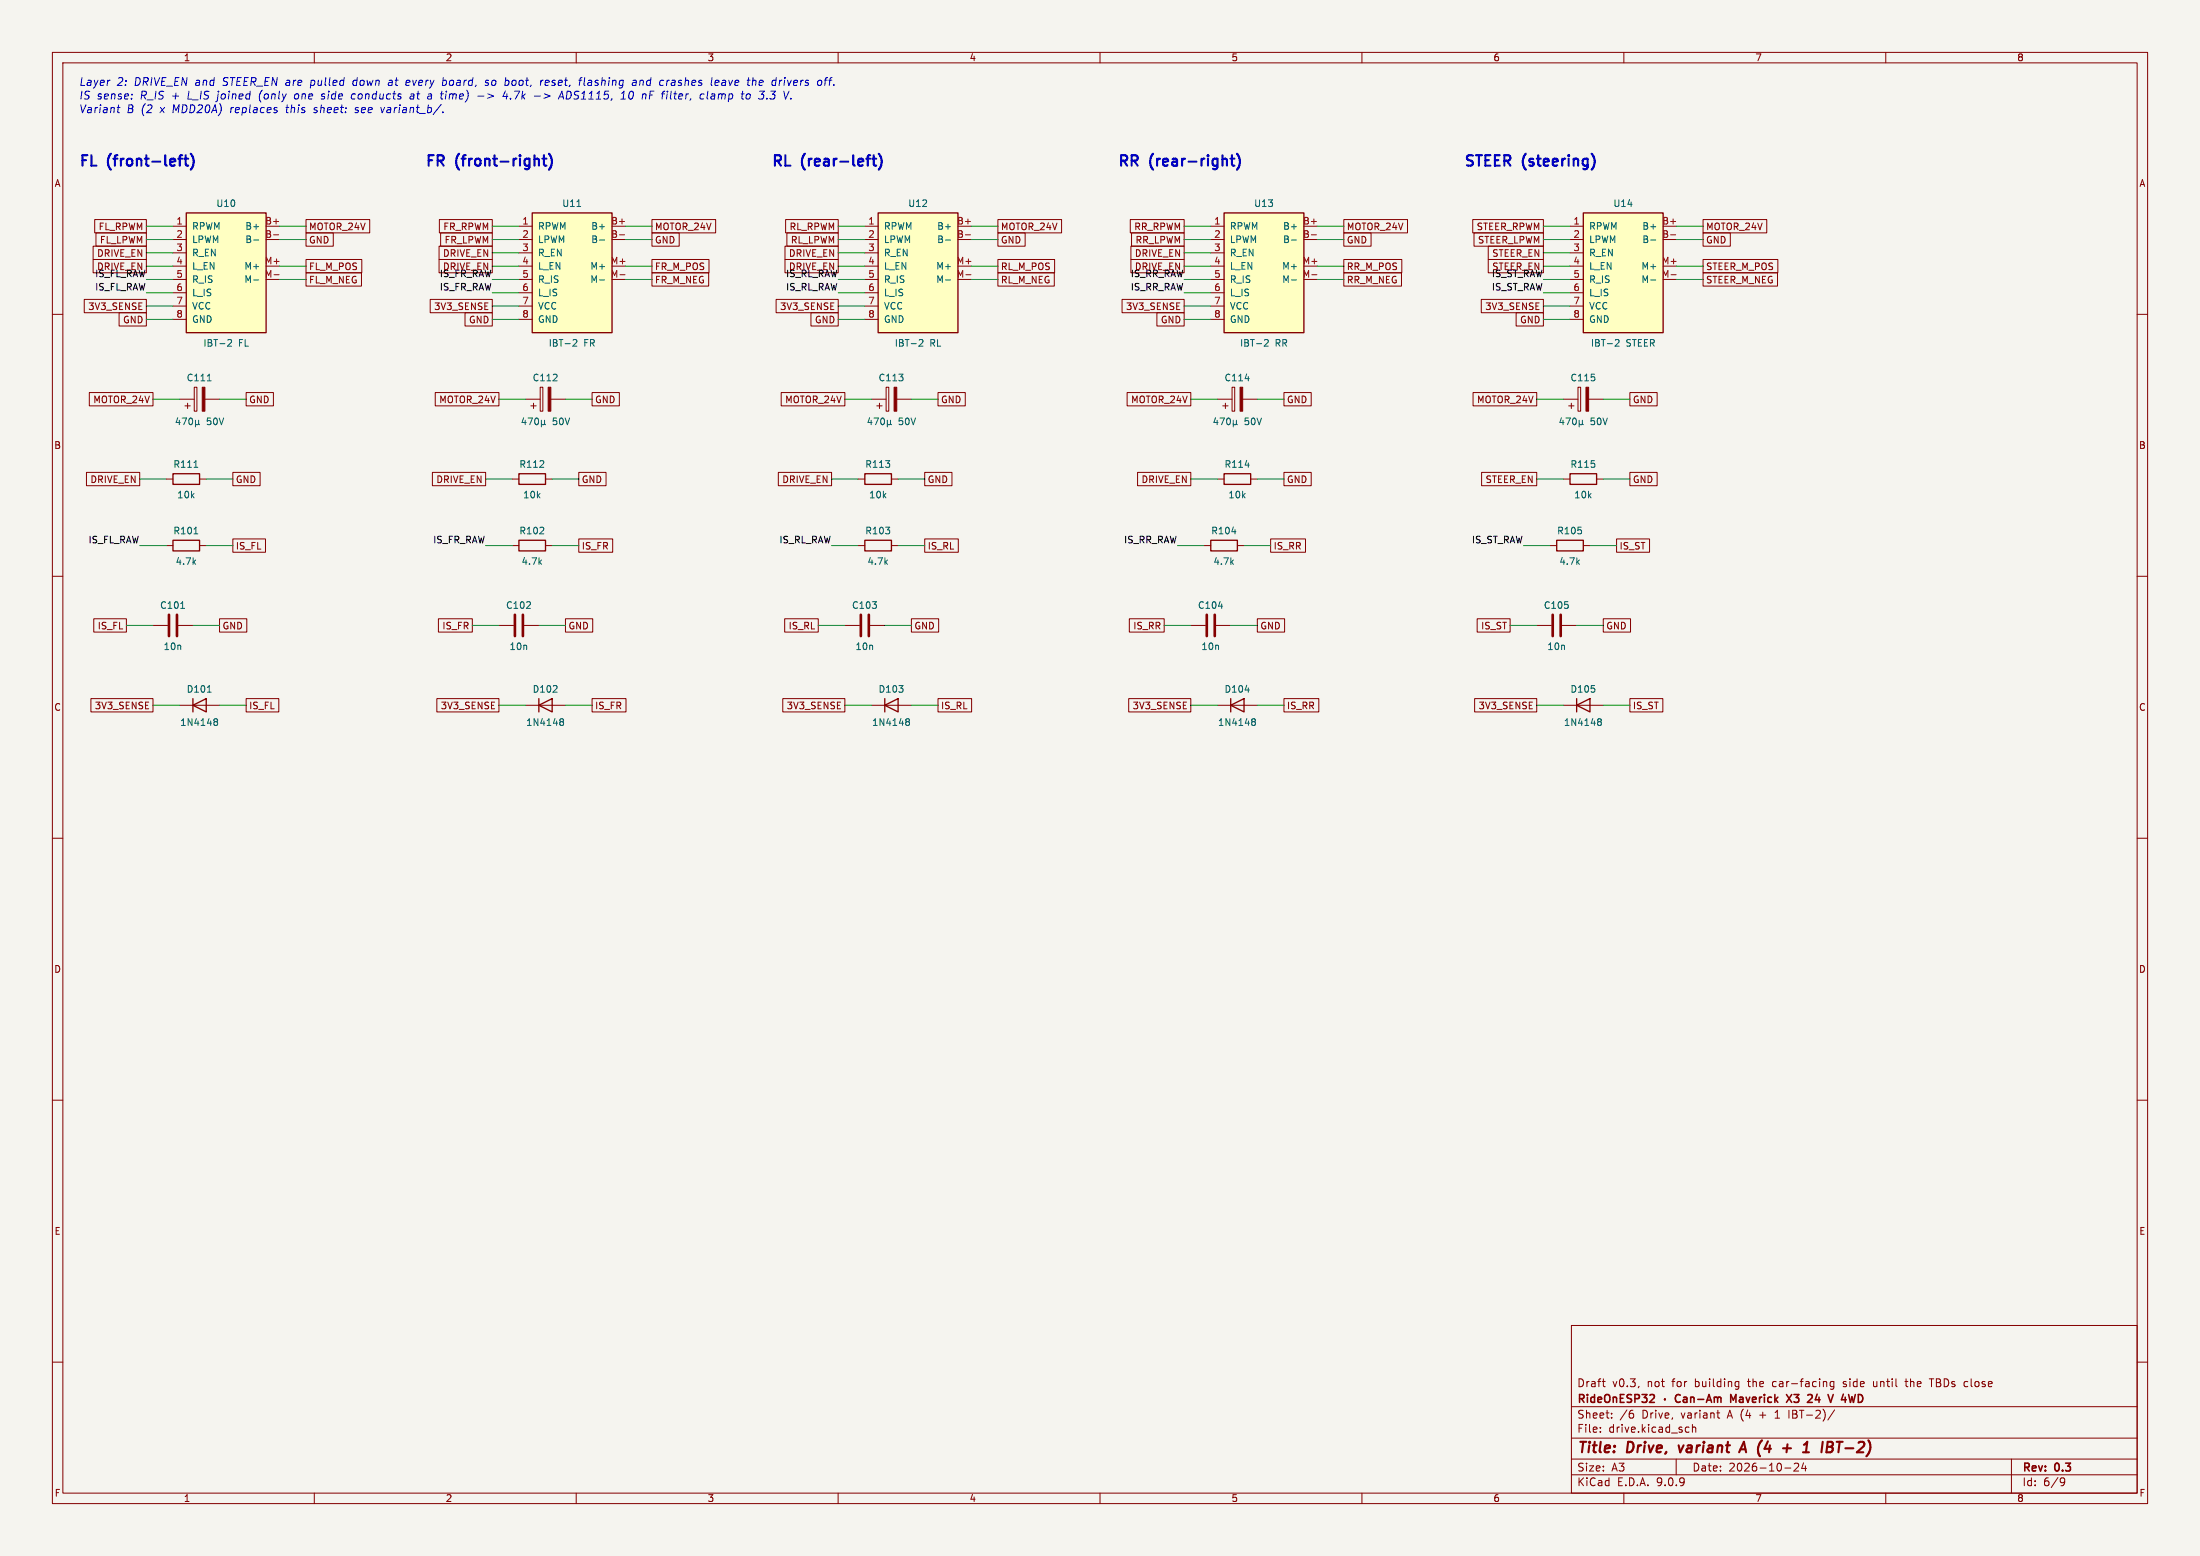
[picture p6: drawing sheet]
<svg xmlns="http://www.w3.org/2000/svg" width="420mm" height="297mm" viewBox="0 0 420 297" stroke-linecap="round" stroke-linejoin="round" font-family="sans-serif">
<path d="M0 0h420v297h-420z" fill="#f5f4ef" stroke="#f5f4ef" stroke-width=".19"/>
<g fill="none" stroke="#840000" stroke-width=".19">
<path d="M10 10h400v277h-400zM12 12h396v273h-396zM60 10v2M110 10v2M160 10v2M210 10v2M260 10v2M310 10v2M360 10v2M10 60h2M408 60h2M10 110h2"/>
<path d="M408 110h2M10 160h2M408 160h2M10 210h2M408 210h2M300 253h108v32h-108zM10 260h2M300 278.5h108M300 274.5h108M300 268.5h108M305.5 273.2v.2M305.5 272.5v.1"/>
<path d="M305.9 263.7h.5M306.2 264.6l.2 .1M307.7 270.5v.2M307.7 269.8v.1M311.4 269.2h.3M311.6 269.8l.3 .2v.4l-.3 .3M312.9 264.6l-.1 .2M320 278.5v3M322 272.4l.4 .1M322.4 273.3l-.4 .1M323.1 272.5l.2-.1 .4 .1v.9M323.1 271.9v1.5"/>
<path d="M327.7 269.7h.6M328 270.6l.3 .1M331.5 263.7l.4 .1M331.9 264.6l-.4 .1M331.9 263.7v1.2l-.1 .2-.4 .1M338.9 270.7h.8M339.2 269.4l-.3 .2M341.5 269.2v1.5M342.5 279.4l.6-.1 .2 .1 .1 .3-1 1.1h1M344.3 279.2l-.4 1.1h1M344.7 279.8v1M348.7 263.8v.9"/>
<path d="M350.1 263.8l-.4-.1-.3 .3 .1 .6h.6M350.1 263.7v1.2l-.3 .3-.4-.1M350.2 269.1l-1.3 1.9M351.9 264.6l.1 .1M351.9 263.8v.3M357.7 263.7v.8l.2 .2M363.7 263.7h.5M363.9 263.2v1.3l.3 .2M368.3 263.2h.9M368.7 263.2v1.5M384 278.5v6.5M408 260h2"/>
<path d="M60 285v2M110 285v2M160 285v2M210 285v2M260 285v2M300 281.5h108M310 285v2M340.7 280.2h1.2M360 285v2M393.6 282.1l.5 .1a.99 .99 0 0 1-.4 1.4h-.3M394.2 282.7l-.3 .3h-.3"/>
</g>
<path d="M320.5 275.9l.3 1.3M332 277.2l.9-2 .4 2M332.3 276.6h.9M336.4 274.9l-.1 .1M337.5 275.1l-.7 1.4h1.3M340.4 276.4h1.5M344.6 275.7l.4-.5-.2 2M348 275.2l-.3 2M350.6 275.2h1.2M351.2 275.2l-.2 2" fill="none" stroke="#840000" stroke-width=".4"/>
<g fill="none" stroke="#840000" stroke-width=".3">
<path d="M315.5 266.2l.3 .3v.3l-.9 .9h.9M317.8 267v.2M320.8 266.3a.6 .6 0 0 0-.8 0 .6 .6 0 0 0-.2 .7 .56 .56 0 0 0 .3 .6 .56 .56 0 0 0 .7-.1M321.4 266.8h.6v.9M322 267l-.5 .1a.29 .29 0 0 0-.2 .3 .29 .29 0 0 0 .2 .3l.5-.1M322.8 266.8l.2-.1 .3 .1 .1 .9M322.8 266.7v1M324.1 267.1h1.2M325.8 267.7l.5-1.5 .5 1.5M325.9 267.3h.7M327.3 266.8l.4-.1 .2 .2M327.3 266.7v1"/>
<path d="M327.9 266.9l.2-.2 .4 .1v.9M327.9 266.9v.8M331.4 266.2l-.5 1.1-.5-1.1v1.5M341 266.2l1 1.5M342 266.2l-1 1.5M346.9 266.1l-.4 1.1h1"/>
</g>
<path d="M35.6 40.6h15.2v22.9h-15.2z" fill="#ffffc2"/>
<path d="M35.6 40.6h15.2v22.9h-15.2zM33 90.4h5.1v2.1h-5.1zM33 103.1h5.1v2.1h-5.1zM36.8 134.6l2.6-1.2v2.5zM36.8 133.4v2.5" fill="none" stroke="#840000" stroke-width=".25"/>
<g fill="none" stroke="#840000" stroke-width=".19">
<path d="M33 43.2h2.6M33 45.7h2.6M33 48.3h2.6M33 50.8h2.6M33 53.3h2.6M33 55.9h2.6M33 58.4h2.6M50.8 43.2h2.5M50.8 45.7h2.5M50.8 53.3h2.5M33 61h2.6M34.3 76.2h2.8"/>
<path d="M35.3 77.5h1M35.8 77v1M37.1 73.9h.5v4.6h-.5zM39.1 76.2h2.8M298.4 76.2h2.8M299.5 77.5h1M300 77v1M301.2 73.9h.6v4.6h-.6zM303.3 76.2h2.8M31.7 91.4h1.3M38.1 91.4h1.3M29.2 119.4h2.8"/>
<path d="M31.7 104.1h1.3M34 119.4h2.8M38.1 104.1h1.3M34.3 134.6h7.6"/>
</g>
<g fill="none" stroke="#006464" stroke-width=".19">
<path d="M48.4 45.8h1M48.4 53.4h1M33.9 79.7l-.3 .9h.8M34.8 79.8h.8l-.5 1.3M36.2 79.9l.1-.1a.68 .68 0 0 1 .5 .6 .68 .68 0 0 1-.5 .7 .84 .84 0 0 1-.1-1.2zM39.6 72.7h.7M43.5 64.9l.5-.1 .2 .4-.8 .9h.8M298.1 79.7l-.3 .9h.8M298.9 79.8h.9l-.6 1.3M300.3 79.9l.2-.1a.68 .68 0 0 1 .4 .6 .68 .68 0 0 1-.4 .7l-.3-.5zM34.2 80.2v.9M37 89.2h.8"/>
<path d="M37.3 80.9l.2 .2 .4-.2M37.3 80.2v1.3M37.9 80.9l.2 .2M37.9 80.2v.7M298.4 80.2v.9M301.5 80.9l.2 .2 .4-.2M301.5 80.2v1.3M302.1 80.9l.2 .2M302.1 80.2v.7M34.5 116.1h.7M37 101.9h.8M39.6 132.1h.7"/>
<path d="M40.9 137.7h.2M40.9 137.3l.4-.1 .2 .1v.2l-.2 .2M41.1 137.7h.2M41.1 137.7l-.2 .1M41.3 137.7l.2 .3v.3l-.2 .2-.4-.1"/>
</g>
<path d="M52.2 44.8h1M52.3 52.4h1" fill="none" stroke="#a90000" stroke-width=".19"/>
<path d="M32.3 117.3v4.1M33.8 117.3v4.1" fill="none" stroke="#840000" stroke-width=".51"/>
<g fill="#840000" stroke="#840000" stroke-width=".19">
<path d="M302.8 73.9h.5v4.6h-.5z"/>
<path d="M38.6 73.9h.5v4.6h-.5z"/>
</g>
<path d="M302.3 40.6h15.2v22.9h-15.2z" fill="#ffffc2"/>
<path d="M302.3 40.6h15.2v22.9h-15.2zM99.1 90.4h5v2.1h-5zM99.1 103.1h5v2.1h-5zM297.2 103.1h5.1v2.1h-5.1zM102.9 134.6l2.5-1.2v2.5zM102.9 133.4v2.5" fill="none" stroke="#840000" stroke-width=".25"/>
<g fill="none" stroke="#840000" stroke-width=".19">
<path d="M299.7 43.2h2.6M299.7 45.7h2.6M299.7 48.3h2.6M299.7 50.8h2.6M299.7 53.3h2.6M299.7 55.9h2.6M299.7 58.4h2.6M317.5 43.2h2.5M317.5 45.7h2.5M317.5 53.3h2.5M100.3 76.2h2.8M101.3 77.5h1.1"/>
<path d="M101.9 77v1M103.1 73.9h.5v4.6h-.5zM105.2 76.2h2.7M232.4 76.2h2.8M233.4 77.5h1M233.9 77v1M235.2 73.9h.5v4.6h-.5zM237.2 76.2h2.8M299.7 61h2.6M97.8 91.4h1.3M104.1 91.4h1.3M95.2 119.4h2.8"/>
<path d="M97.8 104.1h1.3M100.1 119.4h2.8M104.1 104.1h1.3M161.3 119.4h2.8M166.1 119.4h2.8M295.9 104.1h1.3M302.3 104.1h1.2M100.3 134.6h7.6"/>
</g>
<g fill="none" stroke="#006464" stroke-width=".19">
<path d="M315.1 45.8h1M315.1 53.4h1M100 79.7l-.3 .9h.8M100.8 79.8h.9l-.6 1.3M102.2 79.9l.2-.1a.68 .68 0 0 1 .4 .6 .68 .68 0 0 1-.4 .7l-.3-.5zM232 79.7l-.3 .9h.8M232.9 79.8h.8l-.5 1.3M234.3 79.9l.2-.1a.68 .68 0 0 1 .4 .6 .68 .68 0 0 1-.4 .7l-.3-.5zM237.7 72.3h.8M308.4 64.9l.5-.1 .2 .4-.8 .9h.8M100.3 80.2v.9M103.4 80.9l.1 .2 .5-.2"/>
<path d="M103.4 80.2v1.3M104 80.9l.1 .2M104 80.2v.7M232.3 80.2v.9M235.4 80.9l.2 .2 .4-.2M235.4 80.2v1.3M236 80.9l.2 .2M236 80.2v.7M107 137.7h.1M107 137.3l.3-.1 .2 .1 .1 .2-.3 .2M107.1 137.7h.2M107.1 137.7l-.1 .1"/>
<path d="M107.3 137.7l.3 .3-.1 .3-.2 .2-.3-.1"/>
</g>
<path d="M318.9 44.8h1M319 52.4h1" fill="none" stroke="#a90000" stroke-width=".19"/>
<g fill="#840000" stroke="#840000" stroke-width=".19">
<path d="M104.6 73.9h.6v4.6h-.6z"/>
<path d="M236.7 73.9h.5v4.6h-.5z"/>
</g>
<path d="M98.3 117.3v4.1M99.8 117.3v4.1M164.3 117.3v4.1M165.9 117.3v4.1" fill="none" stroke="#840000" stroke-width=".51"/>
<path d="M101.6 40.6h15.2v22.9h-15.2z" fill="#ffffc2"/>
<path d="M101.6 40.6h15.2v22.9h-15.2zM234.9 134.6l2.6-1.2v2.5zM234.9 133.4v2.5" fill="none" stroke="#840000" stroke-width=".25"/>
<g fill="none" stroke="#840000" stroke-width=".19">
<path d="M99.1 43.2h2.5M99.1 45.7h2.5M99.1 48.3h2.5M99.1 50.8h2.5M99.1 53.3h2.5M99.1 55.9h2.5M99.1 58.4h2.5M116.8 43.2h2.6M116.8 45.7h2.6M116.8 53.3h2.6M99.1 61h2.5M227.3 119.4h2.8"/>
<path d="M232.2 119.4h2.7M232.4 134.6h7.6"/>
</g>
<path d="M110.1 39.4h.8M114.5 45.8h.9M114.5 53.4h.9M109.5 64.9l.4-.1 .2 .4-.8 .9h.8M232.6 115.7h.8M237.7 131.7h.8M239.1 137.7h.1M239.1 137.3l.3-.1 .2 .1 .1 .2-.3 .2M239.2 137.7h.2M239.2 137.7l-.1 .1M239.4 137.7l.3 .3-.1 .3-.2 .2-.3-.1" fill="none" stroke="#006464" stroke-width=".19"/>
<path d="M118.3 44.8h.9M118.4 52.4h.9" fill="none" stroke="#a90000" stroke-width=".19"/>
<path d="M230.4 117.3v4.1M231.9 117.3v4.1" fill="none" stroke="#840000" stroke-width=".51"/>
<path d="M167.6 40.6h15.3v22.9h-15.3z" fill="#ffffc2"/>
<path d="M167.6 40.6h15.3v22.9h-15.3zM165.1 90.4h5.1v2.1h-5.1zM233.7 90.4h5.1v2.1h-5.1zM165.1 103.1h5.1v2.1h-5.1zM231.1 103.1h5.1v2.1h-5.1zM168.9 134.6l2.5-1.2v2.5zM168.9 133.4v2.5" fill="none" stroke="#840000" stroke-width=".25"/>
<g fill="none" stroke="#840000" stroke-width=".19">
<path d="M165.1 43.2h2.5M165.1 45.7h2.5M165.1 48.3h2.5M165.1 50.8h2.5M165.1 53.3h2.5M165.1 55.9h2.5M165.1 58.4h2.5M182.9 43.2h2.5M182.9 45.7h2.5M182.9 53.3h2.5M165.1 61h2.5M166.4 76.2h2.8"/>
<path d="M167.4 77.5h1M167.9 77v1M169.2 73.9h.5v4.6h-.5zM171.2 76.2h2.8M163.8 91.4h1.3M170.2 91.4h1.2M232.4 91.4h1.3M238.8 91.4h1.2M163.8 104.1h1.3M170.2 104.1h1.2M229.9 104.1h1.2M236.2 104.1h1.3"/>
<path d="M166.4 134.6h7.6"/>
</g>
<g fill="none" stroke="#006464" stroke-width=".19">
<path d="M180.5 45.8h1M180.5 53.4h1M166 79.7l-.3 .9h.8M166.9 79.8h.8l-.5 1.3M168.2 79.9l.2-.1a.68 .68 0 0 1 .5 .6 .68 .68 0 0 1-.5 .7l-.3-.5zM175.5 64.9l.5-.1 .2 .4-.8 .9h.8M166.3 80.2v.9M169.4 80.9l.2 .2 .4-.2M169.4 80.2v1.3M170 80.9l.2 .2M170 80.2v.7M237.7 88.8h.8"/>
<path d="M235.2 101.5h.7M173 137.7h.1M173 137.3l.4-.1 .2 .1v.2l-.2 .2M173.1 137.7h.3M173.1 137.7l-.1 .1M173.4 137.7l.2 .3v.3l-.2 .2-.4-.1"/>
</g>
<path d="M184.3 44.8h1M184.4 52.4h1" fill="none" stroke="#a90000" stroke-width=".19"/>
<path d="M170.7 73.9h.5v4.6h-.5z" fill="#840000" stroke="#840000" stroke-width=".19"/>
<path d="M233.7 40.6h15.2v22.9h-15.2z" fill="#ffffc2"/>
<path d="M233.7 40.6h15.2v22.9h-15.2zM299.7 90.4h5.1v2.1h-5.1zM301 134.6l2.5-1.2v2.5zM301 133.4v2.5" fill="none" stroke="#840000" stroke-width=".25"/>
<g fill="none" stroke="#840000" stroke-width=".19">
<path d="M16.1 57.1h11.8v2.6h-11.8zM17.8 49.5h10.1v2.6h-10.1zM17.8 47h10.1v2.5h-10.1zM18.1 41.9h9.8v2.6h-9.8zM18.3 44.4h9.6v2.6h-9.6zM22.7 59.7h5.2v2.5h-5.2zM58.4 52.1h10.6v2.5h-10.6zM58.4 49.5h10.7v2.6h-10.7zM58.4 44.4h5.2v2.6h-5.2zM58.4 41.9h12.2v2.6h-12.2zM82.1 57.1h11.9v2.6h-11.9zM83.8 49.5h10.2v2.6h-10.2z"/>
<path d="M83.8 47h10.2v2.5h-10.2zM83.9 41.9h10.1v2.6h-10.1zM84.1 44.4h9.9v2.6h-9.9zM88.8 59.7h5.2v2.5h-5.2zM124.5 44.4h5.2v2.6h-5.2zM124.5 49.5h10.8v2.6h-10.8zM124.5 52.1h10.8v2.5h-10.8zM124.5 41.9h12.1v2.6h-12.1zM148.2 57.1h11.8v2.6h-11.8zM149.9 49.5h10.1v2.6h-10.1zM149.9 47h10.1v2.5h-10.1zM150 41.9h10v2.6h-10z"/>
<path d="M150.2 44.4h9.8v2.6h-9.8zM154.8 59.7h5.2v2.5h-5.2zM190.5 52.1h10.8v2.5h-10.8zM190.5 49.5h10.8v2.6h-10.8zM190.5 44.4h5.2v2.6h-5.2zM190.5 41.9h12.2v2.6h-12.2zM214.2 57.1h11.9v2.6h-11.9zM215.8 41.9h10.3v2.6h-10.3zM215.9 49.5h10.2v2.6h-10.2zM215.9 47h10.2v2.5h-10.2zM216 44.4h10.1v2.6h-10.1zM220.9 59.7h5.2v2.5h-5.2z"/>
<path d="M231.1 43.2h2.6M231.1 45.7h2.6M231.1 48.3h2.6M231.1 50.8h2.6M231.1 53.3h2.6M231.1 55.9h2.6M231.1 58.4h2.6M248.9 43.2h2.6M248.9 45.7h2.6M248.9 53.3h2.6M256.5 52.1h11.1v2.5h-11.1zM256.5 41.9h12.2v2.6h-12.2z"/>
<path d="M256.5 44.4h5.2v2.6h-5.2zM256.5 49.5h11.1v2.6h-11.1zM281.2 41.9h13.4v2.6h-13.4zM281.4 44.4h13.2v2.6h-13.2zM282.8 57.1h11.8v2.6h-11.8zM284.1 49.5h10.5v2.6h-10.5zM284.1 47h10.5v2.5h-10.5zM289.4 59.7h5.2v2.5h-5.2zM325.1 41.9h12.2v2.6h-12.2zM325.1 44.4h5.2v2.6h-5.2zM325.1 49.5h14.3v2.6h-14.3zM325.1 52.1h14.2v2.5h-14.2z"/>
<path d="M17.1 74.9h12.1v2.6h-12.1zM47 74.9h5.2v2.6h-5.2zM83.1 74.9h12.1v2.6h-12.1zM113 74.9h5.2v2.6h-5.2zM149.1 74.9h12.2v2.6h-12.2zM179.1 74.9h5.2v2.6h-5.2zM215.2 74.9h12.1v2.6h-12.1zM231.1 61h2.6M245.1 74.9h5.2v2.6h-5.2zM281.2 74.9h12.2v2.6h-12.2zM311.1 74.9h5.3v2.6h-5.3zM16.5 90.2h10.2v2.5h-10.2z"/>
<path d="M44.4 90.2h5.3v2.5h-5.3zM82.5 90.2h10.2v2.5h-10.2zM110.5 90.2h5.2v2.5h-5.2zM148.6 90.2h10.1v2.5h-10.1zM176.5 90.2h5.2v2.5h-5.2zM217.2 90.2h10.1v2.5h-10.1zM245.1 90.2h5.2v2.5h-5.2zM282.8 90.2h10.6v2.5h-10.6zM298.4 91.4h1.3M304.8 91.4h1.3M311.1 90.2h5.3v2.5h-5.3zM17.9 118.1h6.2v2.6h-6.2z"/>
<path d="M41.9 118.1h5.2v2.6h-5.2zM44.4 102.9h6.3v2.5h-6.3zM83.7 118.1h6.5v2.6h-6.5zM107.9 118.1h5.3v2.6h-5.3zM110.5 102.9h6.5v2.5h-6.5zM149.8 118.1h6.4v2.6h-6.4zM174 118.1h5.2v2.6h-5.2zM176.5 102.9h6.4v2.5h-6.4zM215.6 118.1h6.6v2.6h-6.6zM240 118.1h5.2v2.6h-5.2zM242.6 102.9h6.6v2.5h-6.6zM282 118.1h6.3v2.6h-6.3z"/>
<path d="M293.4 119.4h2.8M298.2 119.4h2.8M306.1 118.1h5.2v2.6h-5.2zM308.6 102.9h6.3v2.5h-6.3zM17.4 133.3h11.8v2.6h-11.8zM47 133.3h6.2v2.6h-6.2zM83.4 133.3h11.8v2.6h-11.8zM113 133.3h6.5v2.6h-6.5zM149.4 133.3h11.9v2.6h-11.9zM179.1 133.3h6.4v2.6h-6.4zM215.5 133.3h11.8v2.6h-11.8zM245.1 133.3h6.7v2.6h-6.7z"/>
<path d="M281.5 133.3h11.9v2.6h-11.9zM298.4 134.6h7.7M311.1 133.3h6.3v2.6h-6.3z"/>
</g>
<path d="M246.5 45.8h1M246.5 53.4h1M241.5 64.9l.4-.1 .2 .4-.8 .9h.8M305.1 137.7h.1M305.1 137.3l.4-.1 .1 .1 .1 .2-.2 .2M305.2 137.7h.3M305.2 137.7l-.1 .1M305.5 137.7l.2 .3-.1 .3-.1 .2-.4-.1" fill="none" stroke="#006464" stroke-width=".19"/>
<path d="M250.3 44.8h1M250.4 52.4h1" fill="none" stroke="#a90000" stroke-width=".19"/>
<path d="M296.4 117.3v4.1M297.9 117.3v4.1" fill="none" stroke="#840000" stroke-width=".51"/>
<g fill="none" stroke="#009600" stroke-width=".19">
<path d="M27.9 45.7h5.1M27.9 43.2h5.1M27.9 48.3h5.1M27.9 50.8h5.1M27.9 53.3h5.1M27.9 55.9h5.1M27.9 58.4h5.1M53.3 45.7h5.1M53.3 43.2h5.1M53.3 50.8h5.1M53.3 53.3h5.1M94 45.7h5.1"/>
<path d="M94 43.2h5.1M94 48.3h5.1M94 50.8h5.1M94 53.3h5.1M94 55.9h5.1M94 58.4h5.1M119.4 45.7h5.1M119.4 43.2h5.1M119.4 50.8h5.1M119.4 53.3h5.1M160 45.7h5.1M160 43.2h5.1"/>
<path d="M160 48.3h5.1M160 50.8h5.1M160 53.3h5.1M160 55.9h5.1M160 58.4h5.1M185.4 45.7h5.1M185.4 43.2h5.1M185.4 50.8h5.1M185.4 53.3h5.1M226.1 45.7h5M226.1 43.2h5M226.1 48.3h5"/>
<path d="M226.1 50.8h5M226.1 53.3h5M226.1 55.9h5M226.1 58.4h5M251.5 45.7h5M251.5 43.2h5M251.5 50.8h5M251.5 53.3h5M294.6 45.7h5.1M294.6 43.2h5.1M294.6 48.3h5.1M294.6 50.8h5.1"/>
<path d="M294.6 53.3h5.1M294.6 55.9h5.1M294.6 58.4h5.1M320 45.7h5.1M320 43.2h5.1M320 50.8h5.1M320 53.3h5.1M27.9 61h5.1M29.2 76.2h5.1M41.9 76.2h5.1M94 61h5.1M95.2 76.2h5.1"/>
<path d="M107.9 76.2h5.1M160 61h5.1M161.3 76.2h5.1M174 76.2h5.1M226.1 61h5M227.3 76.2h5.1M240 76.2h5.1M293.4 76.2h5M294.6 61h5.1M306.1 76.2h5M26.7 91.4h5M39.4 91.4h5"/>
<path d="M92.7 91.4h5.1M105.4 91.4h5.1M158.7 91.4h5.1M171.4 91.4h5.1M227.3 91.4h5.1M240 91.4h5.1M293.4 91.4h5M306.1 91.4h5M24.1 119.4h5.1M26.7 104.1h5M36.8 119.4h5.1M39.4 104.1h5"/>
<path d="M90.2 119.4h5M92.7 104.1h5.1M102.9 119.4h5M105.4 104.1h5.1M156.2 119.4h5.1M158.7 104.1h5.1M168.9 119.4h5.1M171.4 104.1h5.1M222.2 119.4h5.1M224.8 104.1h5.1M234.9 119.4h5.1M237.5 104.1h5.1"/>
<path d="M288.3 119.4h5.1M290.8 104.1h5.1M301 119.4h5.1M303.5 104.1h5.1M29.2 134.6h5.1M41.9 134.6h5.1M95.2 134.6h5.1M107.9 134.6h5.1M161.3 134.6h5.1M174 134.6h5.1M227.3 134.6h5.1M240 134.6h5.1"/>
<path d="M293.4 134.6h5M306.1 134.6h5"/>
</g>
<g fill="none" stroke="#0000c2" stroke-width=".4">
<path d="M16.7 29.6h-1v2M17.5 29.6v2M21.2 29.3l-.4 .6M22.4 29.6l-.4 .1-.1 .2M27.9 29.6v1.7M31.5 29.6v1.7M34.8 29.6l-.4 .1-.1 .2M35.2 30.3h.7M35.5 29.6v1.7v.2l.4 .1M36.4 29.3a2.29 2.29 0 0 1 0 3.1M82.8 29.6h-1v2M84.6 29.8l-.3-.2h-.7v2"/>
<path d="M87.6 29.3l-.3 .6M88.9 29.6l-.4 .1-.1 .2M94.4 29.6v1.7M99.3 29.6v.2M102 29.6v2M103.6 30.3h.7M103.8 29.6v1.7l.1 .2 .4 .1M104.8 29.3a2.29 2.29 0 0 1 0 3.1M149 29.8l-.3-.2h-.8v2M149.9 29.6v2M153.7 29.3l-.4 .6M162.9 29.6v1.7"/>
<path d="M166.1 29.6l-.4 .1v.2M166.5 30.3h.8M166.8 29.6v1.7l.1 .2 .4 .1M167.7 29.3a2.29 2.29 0 0 1 0 3.1M215.1 29.8l-.3-.2h-.8v2M217.1 29.8l-.3-.2h-.8v2M220.1 29.3l-.3 .6M230.6 29.6v.2M233.4 29.6v2M234.9 30.3h.8M235.2 29.6v1.7l.1 .2 .4 .1M236.1 29.3a2.29 2.29 0 0 1 0 3.1"/>
<path d="M281.2 29.7l-.8-.1-.3 .2M281.8 29.6h1.1M282.3 29.6v2M284.5 29.6h-.9v2M286.3 29.6h-.9v2M288.2 29.8l-.3-.2h-.7v2M291.3 29.3l-.4 .6M293.7 29.6v1.7M299.5 29.6v.2M303.9 29.3l.3 .6M304.3 30.2v1.3"/>
</g>
<g fill="none" stroke="#0000c2" stroke-width=".19">
<path d="M56.3 18.1l-.1 .5 .2 .3M61.3 18.8l.4 .1M61.6 17.9l-.2 .3v.1l.4 .1M67.5 15.5l-.2 .5 .3 .3M67.7 17.9l-.4 .1-.2 .2v.6l.5 .1M74.4 15.7l-.3 .3 .1 .2 .5 .1M74.4 15.3l-.1 .1M77.5 16.2l.4 .1M78.1 15.3h-.3l-.3 .2M78.2 15.7l-.7 .1M78.9 17.9l-.5 .1M78.9 18.3l-.5 .1-.1 .3 .1 .2 .6-.1"/>
<path d="M81.9 17.9l.5 .1M82.3 18.8l-.5 .1M82.4 18.3h-.5M82.4 18.1l-.1 .8M84.2 19.9l-1.5 2M84.4 17.4l-.2 1.3M84.5 16.2h.5M84.6 14.8l-.2 1.5M85 15.3l-.4 .1M85.1 17.9l-.1 1M91.2 18.3h1.2M93.3 15.4a.37 .37 0 0 0-.6 .2v.1l.5 .2 .1 .2-.3 .2-.4-.1"/>
<path d="M96.5 17.3l-.5 1.1h.9M96.6 14.8l-.2 1.5M96.8 17.9l-.1 1M96.9 15.3l.3 .3-.1 .4-.3 .3M102 18.3h1.2M103.3 15.3l-.1 1M103.7 15.3l-.4 .3M104.2 15.4l-.2 .7 .2 .2M104.8 15.7l-.7 .1M106.6 18.9l.7-1.5 .3 1.5M106.8 18.5h.7M108.3 17.4l-.2 1.5h.3"/>
<path d="M110.5 15.3h.6M111.1 14.8l-.3 .2-.2 1.3M111.6 14.8l-.1 1.3 .2 .2M118.5 18.9h.9M119.1 17.4l-.2 1.5M120.2 17.7l-.1 .9 .2 .3 .3-.1M120.6 17.4l-.3 .1M120.8 15.4h.6v.9M121.5 15.7l-.7 .1-.1 .3 .2 .2 .5-.1M124 18.1h.5M124.1 17.4l-.2 1.5M127.4 15.3l-.2 1"/>
<path d="M127.5 15.4l-.2 .2M134 17.9l.4 .1M134.3 18.8l-.4 .1M135.1 17.4l-.1 1.3 .2 .2M135.8 18.4l-.1 .3 .2 .2M136.5 15.8l.7-.1v-.3h-.6l-.1 .7 .2 .2 .4-.1M142.6 18l.4-.1 .3 .3-.2 .6-.4 .1M143.7 15.5l.2-.2 .4 .1-.1 .9M143.8 14.8l-.2 1.5M147 18.8l.2 .1h.4M148.9 15.3l-.2 1M149.3 15.3l-.5 .3"/>
<path d="M157.4 15.3h.5M158 14.8l-.4 .2-.2 1.3M158.2 15.3h.6M22.4 20.5h.5M22.5 21.4l.3 .1M22.6 20l-.1 1.3M54.6 20.5h.5M59.9 21.4l.1 .1M60.1 20.6l-.1 .3M67.7 21.4l.5 .1M68.1 20.5l-.3 .3 .1 .1 .3 .1M72.7 20.5l.2 1 .5-1"/>
<path d="M84.5 21.4v.1"/>
</g>
<g font-size="2.8" fill="#0000c2">
<text x="15" y="32.8">FL</text>
<text x="20.7" y="32.8">(front-left)</text>
<text x="81.1" y="32.8">FR</text>
<text x="87.1" y="32.8">(front-right)</text>
<text x="147.2" y="32.8">RL</text>
<text x="153.1" y="32.8">(rear-left)</text>
<text x="213.3" y="32.8">RR</text>
<text x="219.6" y="32.8">(rear-right)</text>
<text x="279.4" y="32.8">STEER</text>
<text x="290.8" y="32.8">(steering)</text>
</g>
<g font-size="2.8" fill="#840000">
<text x="301" y="277.9">Title:</text>
<text x="310.6" y="277.9">Drive,</text>
<text x="321.4" y="277.9">variant</text>
<text x="334" y="277.9">A</text>
<text x="338" y="277.9">(4</text>
<text x="343.6" y="277.9">+</text>
<text x="348.4" y="277.9">1</text>
<text x="352.6" y="277.9">IBT-2)</text>
</g>
<g font-size="2.1" fill="#0000c2">
<text x="15" y="16.7">Layer</text>
<text x="22.2" y="16.7">2:</text>
<text x="25.7" y="16.7">DRIVE_EN and</text>
<text x="42.8" y="16.7">STEER_EN are</text>
<text x="59.8" y="16.7">pulled</text>
<text x="68" y="16.7">down</text>
<text x="75" y="16.7">at</text>
<text x="78.5" y="16.7">every</text>
<text x="85.6" y="16.7">board,</text>
<text x="93.9" y="16.7">so</text>
<text x="97.8" y="16.7">boot,</text>
<text x="104.8" y="16.7">reset,</text>
<text x="112.3" y="16.7">flashing</text>
<text x="122.6" y="16.7">and</text>
<text x="128" y="16.7">crashes</text>
<text x="138" y="16.7">leave</text>
<text x="145.1" y="16.7">the</text>
<text x="149.9" y="16.7">drivers</text>
<text x="158.8" y="16.7">off.</text>
<text x="15" y="19.3">IS sense:</text>
<text x="15" y="21.9">Variant</text>
<text x="24.2" y="21.9">B (2</text>
<text x="26.8" y="19.3">R_IS +</text>
<text x="30.7" y="21.9">x MDD20A)</text>
<text x="36.1" y="19.3">L_IS joined</text>
<text x="44.4" y="21.9">replaces</text>
<text x="49.9" y="19.3">(only</text>
<text x="55.2" y="21.9">this</text>
<text x="56.9" y="19.3">one</text>
<text x="60.6" y="21.9">sheet:</text>
<text x="62.2" y="19.3">side</text>
<text x="68.1" y="19.3">conducts</text>
<text x="68.6" y="21.9">see</text>
<text x="73.7" y="21.9">variant_b/.</text>
<text x="79.4" y="19.3">at</text>
<text x="82.9" y="19.3">a</text>
<text x="85.6" y="19.3">time)</text>
<text x="92.8" y="19.3">-&gt;</text>
<text x="97.8" y="19.3">4.7k</text>
<text x="103.9" y="19.3">-&gt;</text>
<text x="108.9" y="19.3">ADS1115,</text>
<text x="120.8" y="19.3">10</text>
<text x="125" y="19.3">nF filter,</text>
<text x="136.4" y="19.3">clamp</text>
<text x="144.4" y="19.3">to</text>
<text x="148" y="19.3">3.3</text>
</g>
<g font-size="2.1" fill="#840000">
<text x="301" y="268.2">RideOnESP32</text>
<text x="301" y="265">Draft</text>
<text x="307.8" y="265">v0.3,</text>
<text x="314.5" y="265">not</text>
<text x="319.4" y="265">for</text>
<text x="323.8" y="265">building</text>
<text x="331.6" y="268.2">Maverick</text>
<text x="334.1" y="265">the</text>
<text x="338.9" y="265">car-facing</text>
<text x="343" y="268.2">X3</text>
<text x="347.6" y="268.2">24</text>
<text x="352.2" y="268.2">V</text>
<text x="352.6" y="265">side</text>
<text x="355.3" y="268.2">4WD</text>
<text x="358.5" y="265">until</text>
<text x="364.8" y="265">the</text>
<text x="369.6" y="265">TBDs close</text>
<text x="301" y="273.7">File:</text>
<text x="301" y="271">Sheet:</text>
<text x="307.1" y="273.7">drive.kicad_sch</text>
<text x="309.2" y="271">/6</text>
<text x="313.5" y="271">Drive,</text>
<text x="321.1" y="271">variant</text>
<text x="330.1" y="271">A (4</text>
<text x="336.4" y="271">+</text>
<text x="339.6" y="271">1</text>
<text x="342.3" y="271">IBT-2)/</text>
<text x="301" y="281.1">Size:</text>
<text x="307.6" y="281.1">A3</text>
<text x="323" y="281.1">Date:</text>
<text x="330" y="281.1">2026-10-24</text>
<text x="386" y="281.3">Rev:</text>
<text x="392.4" y="281.3">0.3</text>
<text x="301" y="283.9">KiCad</text>
<text x="308.7" y="283.9">E.D.A.</text>
<text x="316.3" y="283.9">9.0.9</text>
<text x="386" y="283.9">Id:</text>
<text x="390.1" y="283.9">6/9</text>
</g>
<g font-size="1.8" fill="#840000">
<text x="35" y="11.9">1</text>
<text x="85" y="11.9">2</text>
<text x="135" y="11.9">3</text>
<text x="185" y="11.9">4</text>
<text x="235" y="11.9">5</text>
<text x="285" y="11.9">6</text>
<text x="335" y="11.9">7</text>
<text x="385" y="11.9">8</text>
<text x="10.3" y="35.9">A</text>
<text x="408.3" y="35.9">A</text>
<text x="18.7" y="44.1">FL_RPWM</text>
<text x="19" y="46.7">FL_LPWM</text>
<text x="58.9" y="46.7">GND</text>
<text x="58.9" y="44.1">MOTOR_24V</text>
<text x="84.5" y="44.1">FR_RPWM</text>
<text x="84.8" y="46.7">FR_LPWM</text>
<text x="124.9" y="46.7">GND</text>
<text x="124.9" y="44.1">MOTOR_24V</text>
<text x="150.6" y="44.1">RL_RPWM</text>
<text x="150.9" y="46.7">RL_LPWM</text>
<text x="191" y="46.7">GND</text>
<text x="191" y="44.1">MOTOR_24V</text>
<text x="216.4" y="44.1">RR_RPWM</text>
<text x="216.7" y="46.7">RR_LPWM</text>
<text x="257" y="44.1">MOTOR_24V</text>
<text x="257" y="46.7">GND</text>
<text x="281.8" y="44.1">STEER_RPWM</text>
<text x="282" y="46.7">STEER_LPWM</text>
<text x="325.6" y="44.1">MOTOR_24V</text>
<text x="325.6" y="46.7">GND</text>
<text x="18.4" y="49.2">DRIVE_EN</text>
<text x="58.9" y="51.8">FL_M_POS</text>
<text x="84.5" y="49.2">DRIVE_EN</text>
<text x="124.9" y="51.8">FR_M_POS</text>
<text x="150.5" y="49.2">DRIVE_EN</text>
<text x="191" y="51.8">RL_M_POS</text>
<text x="216.6" y="49.2">DRIVE_EN</text>
<text x="257" y="51.8">RR_M_POS</text>
<text x="284.8" y="49.2">STEER_EN</text>
<text x="325.6" y="51.8">STEER_M_POS</text>
<text x="16.7" y="59.4">3V3_SENSE</text>
<text x="58.9" y="54.3">FL_M_NEG</text>
<text x="82.8" y="59.4">3V3_SENSE</text>
<text x="124.9" y="54.3">FR_M_NEG</text>
<text x="148.8" y="59.4">3V3_SENSE</text>
<text x="191" y="54.3">RL_M_NEG</text>
<text x="214.9" y="59.4">3V3_SENSE</text>
<text x="257" y="54.3">RR_M_NEG</text>
<text x="283.4" y="59.4">3V3_SENSE</text>
<text x="325.6" y="54.3">STEER_M_NEG</text>
<text x="23.4" y="61.9">GND</text>
<text x="89.4" y="61.9">GND</text>
<text x="155.5" y="61.9">GND</text>
<text x="221.5" y="61.9">GND</text>
<text x="290.1" y="61.9">GND</text>
<text x="17.7" y="77.2">MOTOR_24V</text>
<text x="47.5" y="77.2">GND</text>
<text x="83.7" y="77.2">MOTOR_24V</text>
<text x="113.5" y="77.2">GND</text>
<text x="149.8" y="77.2">MOTOR_24V</text>
<text x="179.5" y="77.2">GND</text>
<text x="215.8" y="77.2">MOTOR_24V</text>
<text x="245.6" y="77.2">GND</text>
<text x="281.9" y="77.2">MOTOR_24V</text>
<text x="311.6" y="77.2">GND</text>
<text x="10.3" y="85.9">B</text>
<text x="408.2" y="85.9">B</text>
<text x="17.2" y="92.4">DRIVE_EN</text>
<text x="44.9" y="92.4">GND</text>
<text x="83.2" y="92.4">DRIVE_EN</text>
<text x="111" y="92.4">GND</text>
<text x="149.2" y="92.4">DRIVE_EN</text>
<text x="177" y="92.4">GND</text>
<text x="217.8" y="92.4">DRIVE_EN</text>
<text x="245.6" y="92.4">GND</text>
<text x="283.5" y="92.4">STEER_EN</text>
<text x="311.6" y="92.4">GND</text>
<text x="44.9" y="105.1">IS_FL</text>
<text x="111" y="105.1">IS_FR</text>
<text x="177" y="105.1">IS_RL</text>
<text x="243" y="105.1">IS_RR</text>
<text x="309.1" y="105.1">IS_ST</text>
<text x="18.6" y="120.3">IS_FL</text>
<text x="42.4" y="120.3">GND</text>
<text x="84.3" y="120.3">IS_FR</text>
<text x="108.4" y="120.3">GND</text>
<text x="150.5" y="120.3">IS_RL</text>
<text x="174.5" y="120.3">GND</text>
<text x="216.2" y="120.3">IS_RR</text>
<text x="240.5" y="120.3">GND</text>
<text x="282.7" y="120.3">IS_ST</text>
<text x="306.5" y="120.3">GND</text>
<text x="10.3" y="135.9">C</text>
<text x="18" y="135.6">3V3_SENSE</text>
<text x="47.5" y="135.6">IS_FL</text>
<text x="84" y="135.6">3V3_SENSE</text>
<text x="113.5" y="135.6">IS_FR</text>
<text x="150.1" y="135.6">3V3_SENSE</text>
<text x="179.5" y="135.6">IS_RL</text>
<text x="216.1" y="135.6">3V3_SENSE</text>
<text x="245.6" y="135.6">IS_RR</text>
<text x="282.2" y="135.6">3V3_SENSE</text>
<text x="311.6" y="135.6">IS_ST</text>
<text x="408.2" y="135.9">C</text>
<text x="10.3" y="185.9">D</text>
<text x="408.2" y="185.9">D</text>
<text x="10.3" y="235.9">E</text>
<text x="408.3" y="235.9">E</text>
<text x="10.3" y="285.9">F</text>
<text x="35" y="286.9">1</text>
<text x="85" y="286.9">2</text>
<text x="135" y="286.9">3</text>
<text x="185" y="286.9">4</text>
<text x="235" y="286.9">5</text>
<text x="285" y="286.9">6</text>
<text x="335" y="286.9">7</text>
<text x="385" y="286.9">8</text>
<text x="408.3" y="285.9">F</text>
</g>
<g font-size="1.8" fill="#006464">
<text x="41.2" y="39.7">U10</text>
<text x="107.2" y="39.7">U11</text>
<text x="173.3" y="39.7">U12</text>
<text x="239.3" y="39.7">U13</text>
<text x="307.9" y="39.7">U14</text>
<text x="36.6" y="44">RPWM</text>
<text x="36.6" y="46.6">LPWM</text>
<text x="46.7" y="44">B+</text>
<text x="46.7" y="46.6">B-</text>
<text x="102.6" y="44">RPWM</text>
<text x="102.6" y="46.6">LPWM</text>
<text x="112.8" y="44">B+</text>
<text x="112.8" y="46.6">B-</text>
<text x="168.7" y="44">RPWM</text>
<text x="168.7" y="46.6">LPWM</text>
<text x="178.8" y="44">B+</text>
<text x="178.8" y="46.6">B-</text>
<text x="234.7" y="44">RPWM</text>
<text x="234.7" y="46.6">LPWM</text>
<text x="244.9" y="44">B+</text>
<text x="244.9" y="46.6">B-</text>
<text x="303.3" y="44">RPWM</text>
<text x="303.3" y="46.6">LPWM</text>
<text x="313.4" y="44">B+</text>
<text x="313.4" y="46.6">B-</text>
<text x="36.6" y="49.1">R_EN</text>
<text x="36.6" y="51.7">L_EN</text>
<text x="46.6" y="51.7">M+</text>
<text x="102.6" y="49.1">R_EN</text>
<text x="102.6" y="51.7">L_EN</text>
<text x="112.6" y="51.7">M+</text>
<text x="168.7" y="49.1">R_EN</text>
<text x="168.7" y="51.7">L_EN</text>
<text x="178.6" y="51.7">M+</text>
<text x="234.7" y="49.1">R_EN</text>
<text x="234.7" y="51.7">L_EN</text>
<text x="244.7" y="51.7">M+</text>
<text x="303.3" y="49.1">R_EN</text>
<text x="303.3" y="51.7">L_EN</text>
<text x="313.3" y="51.7">M+</text>
<text x="36.6" y="54.2">R_IS</text>
<text x="36.6" y="56.7">L_IS</text>
<text x="36.6" y="59.3">VCC</text>
<text x="46.6" y="54.2">M-</text>
<text x="102.6" y="54.2">R_IS</text>
<text x="102.6" y="56.7">L_IS</text>
<text x="102.6" y="59.3">VCC</text>
<text x="112.6" y="54.2">M-</text>
<text x="168.7" y="54.2">R_IS</text>
<text x="168.7" y="56.7">L_IS</text>
<text x="168.7" y="59.3">VCC</text>
<text x="178.6" y="54.2">M-</text>
<text x="234.7" y="54.2">R_IS</text>
<text x="234.7" y="56.7">L_IS</text>
<text x="234.7" y="59.3">VCC</text>
<text x="244.7" y="54.2">M-</text>
<text x="303.3" y="54.2">R_IS</text>
<text x="303.3" y="56.7">L_IS</text>
<text x="303.3" y="59.3">VCC</text>
<text x="313.3" y="54.2">M-</text>
<text x="36.6" y="61.8">GND</text>
<text x="102.6" y="61.8">GND</text>
<text x="168.7" y="61.8">GND</text>
<text x="234.7" y="61.8">GND</text>
<text x="303.3" y="61.8">GND</text>
<text x="38.7" y="66.4">IBT-2</text>
<text x="45.5" y="66.4">FL</text>
<text x="104.6" y="66.4">IBT-2</text>
<text x="111.4" y="66.4">FR</text>
<text x="170.7" y="66.4">IBT-2</text>
<text x="177.5" y="66.4">RL</text>
<text x="236.6" y="66.4">IBT-2</text>
<text x="243.4" y="66.4">RR</text>
<text x="303.6" y="66.4">IBT-2</text>
<text x="310.4" y="66.4">STEER</text>
<text x="35.5" y="73">C111</text>
<text x="101.6" y="73">C112</text>
<text x="167.6" y="73">C113</text>
<text x="233.7" y="73">C114</text>
<text x="299.7" y="73">C115</text>
<text x="39.4" y="81.3">50V</text>
<text x="105.5" y="81.3">50V</text>
<text x="171.5" y="81.3">50V</text>
<text x="237.5" y="81.3">50V</text>
<text x="303.6" y="81.3">50V</text>
<text x="33" y="89.5">R111</text>
<text x="99" y="89.5">R112</text>
<text x="165.1" y="89.5">R113</text>
<text x="233.7" y="89.5">R114</text>
<text x="299.7" y="89.5">R115</text>
<text x="33.7" y="95.3">10k</text>
<text x="99.8" y="95.3">10k</text>
<text x="165.8" y="95.3">10k</text>
<text x="234.4" y="95.3">10k</text>
<text x="300.4" y="95.3">10k</text>
<text x="33" y="102.2">R101</text>
<text x="99" y="102.2">R102</text>
<text x="165.1" y="102.2">R103</text>
<text x="231.1" y="102.2">R104</text>
<text x="297.2" y="102.2">R105</text>
<text x="33.4" y="108">4.7k</text>
<text x="99.5" y="108">4.7k</text>
<text x="165.5" y="108">4.7k</text>
<text x="231.6" y="108">4.7k</text>
<text x="297.6" y="108">4.7k</text>
<text x="30.5" y="116.4">C101</text>
<text x="96.5" y="116.4">C102</text>
<text x="162.5" y="116.4">C103</text>
<text x="228.6" y="116.4">C104</text>
<text x="294.6" y="116.4">C105</text>
<text x="31.1" y="124.3">10n</text>
<text x="97.2" y="124.3">10n</text>
<text x="163.2" y="124.3">10n</text>
<text x="229.3" y="124.3">10n</text>
<text x="295.3" y="124.3">10n</text>
<text x="35.5" y="132.4">D101</text>
<text x="101.6" y="132.4">D102</text>
<text x="167.6" y="132.4">D103</text>
<text x="233.7" y="132.4">D104</text>
<text x="299.7" y="132.4">D105</text>
<text x="34.3" y="138.8">1N4148</text>
<text x="100.3" y="138.8">1N4148</text>
<text x="166.4" y="138.8">1N4148</text>
<text x="232.4" y="138.8">1N4148</text>
<text x="298.5" y="138.8">1N4148</text>
</g>
<g font-size="1.8" fill="#a90000">
<text x="33.6" y="42.9">1</text>
<text x="33.6" y="45.5">2</text>
<text x="50.5" y="42.9">B+</text>
<text x="50.5" y="45.5">B-</text>
<text x="99.6" y="42.9">1</text>
<text x="99.6" y="45.5">2</text>
<text x="116.6" y="42.9">B+</text>
<text x="116.6" y="45.5">B-</text>
<text x="165.7" y="42.9">1</text>
<text x="165.7" y="45.5">2</text>
<text x="182.6" y="42.9">B+</text>
<text x="182.6" y="45.5">B-</text>
<text x="231.7" y="42.9">1</text>
<text x="231.7" y="45.5">2</text>
<text x="248.7" y="42.9">B+</text>
<text x="248.7" y="45.5">B-</text>
<text x="300.3" y="42.9">1</text>
<text x="300.3" y="45.5">2</text>
<text x="317.2" y="42.9">B+</text>
<text x="317.2" y="45.5">B-</text>
<text x="33.6" y="48">3</text>
<text x="33.6" y="50.5">4</text>
<text x="33.6" y="53.1">5</text>
<text x="50.5" y="50.5">M+</text>
<text x="50.5" y="53.1">M-</text>
<text x="99.6" y="48">3</text>
<text x="99.6" y="50.5">4</text>
<text x="99.6" y="53.1">5</text>
<text x="116.5" y="50.5">M+</text>
<text x="116.5" y="53.1">M-</text>
<text x="165.7" y="48">3</text>
<text x="165.7" y="50.5">4</text>
<text x="165.7" y="53.1">5</text>
<text x="182.5" y="50.5">M+</text>
<text x="182.5" y="53.1">M-</text>
<text x="231.7" y="48">3</text>
<text x="231.7" y="50.5">4</text>
<text x="231.7" y="53.1">5</text>
<text x="248.6" y="50.5">M+</text>
<text x="248.6" y="53.1">M-</text>
<text x="300.3" y="48">3</text>
<text x="300.3" y="50.5">4</text>
<text x="300.3" y="53.1">5</text>
<text x="317.2" y="50.5">M+</text>
<text x="317.2" y="53.1">M-</text>
<text x="33.6" y="55.6">6</text>
<text x="33.6" y="58.2">7</text>
<text x="99.6" y="55.6">6</text>
<text x="99.6" y="58.2">7</text>
<text x="165.7" y="55.6">6</text>
<text x="165.7" y="58.2">7</text>
<text x="231.7" y="55.6">6</text>
<text x="231.7" y="58.2">7</text>
<text x="300.3" y="55.6">6</text>
<text x="300.3" y="58.2">7</text>
<text x="33.6" y="60.7">8</text>
<text x="99.6" y="60.7">8</text>
<text x="165.7" y="60.7">8</text>
<text x="231.7" y="60.7">8</text>
<text x="300.3" y="60.7">8</text>
</g>
<g font-size="1.8" fill="#0f0f0f">
<text x="18.1" y="53">IS_FL_RAW</text>
<text x="18.4" y="51.8">DRIVE_EN</text>
<text x="83.9" y="53">IS_FR_RAW</text>
<text x="84.5" y="51.8">DRIVE_EN</text>
<text x="150" y="53">IS_RL_RAW</text>
<text x="150.5" y="51.8">DRIVE_EN</text>
<text x="215.8" y="53">IS_RR_RAW</text>
<text x="216.6" y="51.8">DRIVE_EN</text>
<text x="284.7" y="53">IS_ST_RAW</text>
<text x="284.8" y="51.8">STEER_EN</text>
<text x="18.1" y="55.5">IS_FL_RAW</text>
<text x="83.9" y="55.5">IS_FR_RAW</text>
<text x="150" y="55.5">IS_RL_RAW</text>
<text x="215.8" y="55.5">IS_RR_RAW</text>
<text x="284.7" y="55.5">IS_ST_RAW</text>
<text x="16.8" y="103.8">IS_FL_RAW</text>
<text x="82.6" y="103.8">IS_FR_RAW</text>
<text x="148.7" y="103.8">IS_RL_RAW</text>
<text x="214.5" y="103.8">IS_RR_RAW</text>
<text x="280.9" y="103.8">IS_ST_RAW</text>
</g>
</svg>
